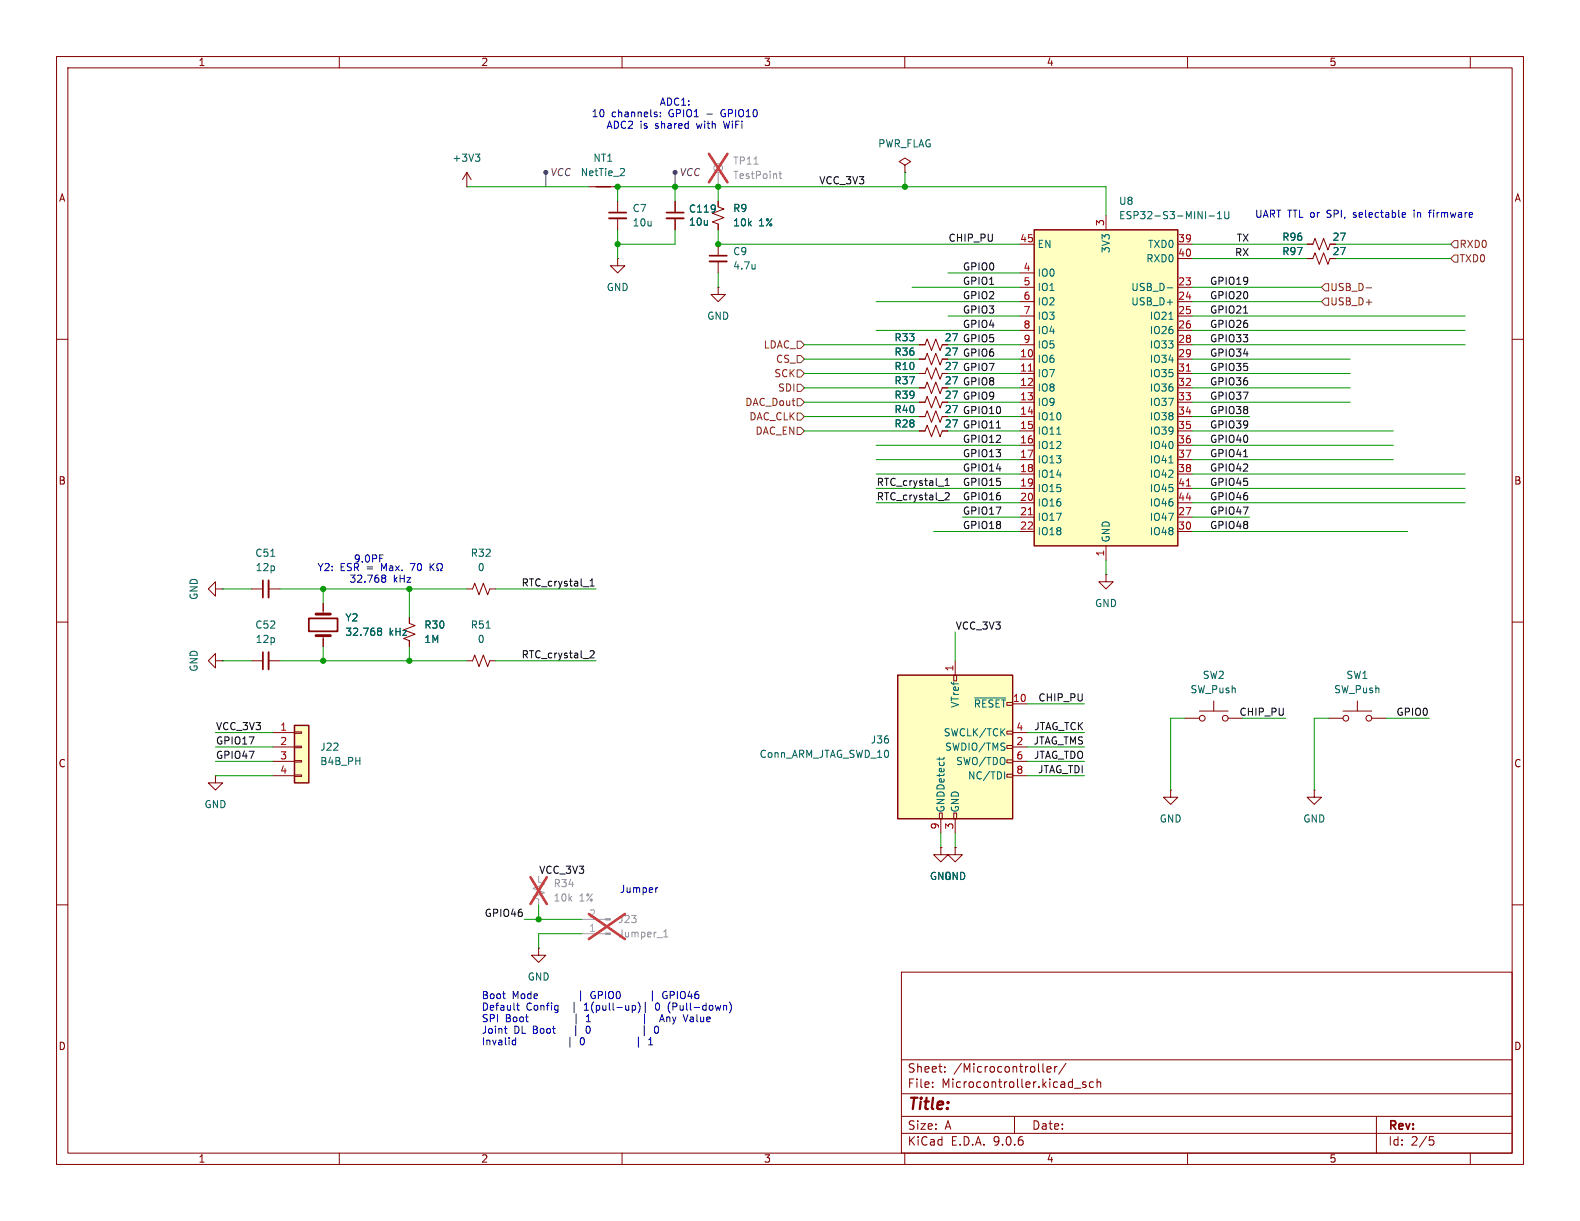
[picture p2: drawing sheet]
<svg xmlns="http://www.w3.org/2000/svg" width="279mm" height="216mm" viewBox="0 0 279 216" stroke-linecap="round" stroke-linejoin="round" font-family="sans-serif">
<g fill="none" stroke="#840000" stroke-width=".18">
<path d="M10 10h259.4v195.9h-259.4zM12 12h255.4v191.9h-255.4zM60 10v2M110 10v2M160 10v2M210 10v2M260 10v2M127 35.6v1l1 .4-2 .7 2 .8-2 .7 1 .4v1M160 29.2l1-.6-1-.7-1 .7 1 .6v1.3M160 30.5h.1M10 60h2M162.6 73.7h1l.4-1.1 .7 2.1 .8-2.1 .7 2.1 .4-1"/>
<path d="M162.6 63.5h1l.4-1 .7 2 .8-2 .7 2 .4-1M267.4 60h2M10 110h2M38.1 116.8v-1.2l-1.3 1.2 1.3 1.3v-1.3h1.3M38.1 104.1v-1.2l-1.3 1.2 1.3 1.3v-1.3h1.3M39.4 116.8h.1M39.4 104.1h.1M44.4 104.1h2.1M44.4 116.8h2.1M47.5 104.1h2M47.5 116.8h2M57.1 106.7v1.9"/>
<path d="M57.1 112.4v1.9M72.4 109.2v1l1 .4-2 .8 2 .7-2 .8 1 .4v1M82.5 104.1h1.1l.3-1 .8 2.1 .8-2.1 .7 2.1 .4-1.1h1M82.5 116.8h1.1l.3-1 .8 2.1 .8-2.1 .7 2.1 .4-1.1h1M195.6 101.6v1.3h1.2l-1.2 1.2-1.3-1.2h1.3M195.6 101.6h.1M267.4 110h2M209.5 127h2.6M212.1 125.7h5.1M214.6 124v1.7M217.2 127h2.5M166.4 149.9v1.2h1.2l-1.2 1.3-1.3-1.3h1.3"/>
<path d="M166.4 149.9h.1M168.9 149.9v1.2h1.3l-1.3 1.3-1.3-1.3h1.3M168.9 149.9h.1M10 160h2M95.2 167.6v1.3h1.3l-1.3 1.3-1.2-1.3h1.2M95.2 167.6h.1M159.4 171.9h108v32h-108zM267.4 160h2M159.4 197.4h108M159.4 193.4h108M159.4 187.4h108M164.9 192.1v.2"/>
<path d="M164.9 191.4v.1M167.1 189.4v.2M167.1 188.7v.1M179.4 197.4v3M184.4 188.1v1.3l.2 .2M185.1 189.1l.8-.2-.1-.2-.4-.1-.3 .2 .1 .7h.6M186.5 188.6v1M186.9 188.6l-.3 .1-.1 .2M188.5 188l-1.3 1.9M190 192.4h1.1M192 191.4l-.4-.1-.2 .2 .1 .2 .5 .2v.3h-.6M193.4 191.4l-.5-.1-.3 .3v.4l.2 .2h.6"/>
<path d="M194 191.4l.2-.1 .4 .1v.9M194 190.8v1.5M243.4 197.4v6.5M60 203.9v2M110 203.9v2M159.4 200.4h108M160 203.9v2M210 203.9v2M252.8 201h.7M252.9 201.6h.4l.3 .2-.2 .6-.5 .1M260 203.9v2"/>
<circle cx="212.6" cy="127" r=".51"/>
<circle cx="216.7" cy="127" r=".51"/>
</g>
<path d="M55.9 112.4h2.5M55.9 108.6h2.5" fill="none" stroke="#840000" stroke-width=".51"/>
<path d="M46.5 102.6v3.1M46.5 115.3v3.1M54.6 109.3h5.1v2.3h-5.1z" fill="none" stroke="#840000" stroke-width=".3"/>
<path d="M47.9 98.4h.7M66.9 111.6h.1M66.9 111.1h.3l.2 .1 .1 .2-.3 .2M67 111.6h.2M67 111.6l-.1 .1M67.2 111.6l.3 .3-.1 .3-.2 .1h-.3M86 111.1h.7" fill="none" stroke="#006464" stroke-width=".18"/>
<g fill="none" stroke="#a1a1a1" stroke-width=".18">
<path d="M127 30.5v2.5M95.2 154.9v1.1l1.1 .3-2.1 .8 2.1 .8-2.1 .7 1 .4v1M102.9 165.1h4.2M102.9 162.6h4.2"/>
<circle cx="127" cy="29.7" r=".76"/>
</g>
<path d="M125.4 27.2l3.2 5M128.6 27.2l-3.2 5M93.8 155.1l2.9 4.7M96.7 155.1l-2.9 4.7M104.1 161.6l6.4 4.4M110.5 161.6l-6.4 4.4" fill="none" stroke="#e12e31" stroke-width=".46"/>
<g fill="#a1a1a1" stroke="#a1a1a1" stroke-width=".18">
<path d="M107.1 165h.8v.2h-.8z"/>
<path d="M107.1 162.4h.8v.3h-.8z"/>
</g>
<path d="M133.3 29h.8M137.8 30.7h.4M137.9 30.3v1.1l.3 .2M117.4 165.7h.7M117.4 164.8l.3-.4v1.3" fill="none" stroke="#989898" stroke-width=".18"/>
<path d="M47.5 102.6v3.1M47.5 115.3v3.1" fill="none" stroke="#840000" stroke-width=".33"/>
<path d="M52.1 128.3h2.5v10.1h-2.5z" fill="#ffffc2"/>
<path d="M52.1 128.3h2.5v10.1h-2.5z" fill="none" stroke="#840000" stroke-width=".25"/>
<g fill="none" stroke="#840000" stroke-width=".18">
<path d="M231.1 45.7h1.1l.3-1 .8 2 .8-2 .7 2 .4-1M162.6 71.1h1l.4-1 .7 2 .8-2 .7 2 .4-1M162.6 76.2h1l.4-1 .7 2 .8-2 .7 2 .4-1M38.1 137.2v1.2h1.3l-1.3 1.3-1.3-1.3h1.3M38.1 137.2h.1M48.3 129.5h3.8M48.3 132.1h3.8M48.3 134.6h3.8M48.3 137.2h3.8M52.1 129.4h1.2v.3h-1.2zM52.1 132h1.2v.2h-1.2zM52.1 134.5h1.2v.2h-1.2z"/>
<path d="M52.1 137h1.2v.3h-1.2zM207 139.7v1.3h1.3l-1.3 1.2-1.3-1.2h1.3M207 139.7h.1"/>
</g>
<path d="M182.9 40.6h25.4v55.9h-25.4z" fill="#ffffc2"/>
<path d="M105.4 33h2.5M182.9 40.6h25.4v55.9h-25.4z" fill="none" stroke="#840000" stroke-width=".25"/>
<g fill="none" stroke="#840000" stroke-width=".18">
<path d="M82.5 33h.1M82.5 30.5l-.7 1.3M82.5 30.5l.8 1.3M82.5 30.5v2.5M104.1 33h5.1M109.2 35.6v2M109.2 38.6v2M119.4 35.6v2M119.4 38.6v2M195.6 38.1v2.5M109.2 45.7v1.3h1.3l-1.3 1.3-1.3-1.3h1.3M109.2 45.7h.1"/>
<path d="M127 50.8v1.3h1.3l-1.3 1.2-1.3-1.2h1.3M127 50.8h.1M127 43.2v2M127 46.2v2.1M180.3 43.2h2.6M180.3 48.3h2.6M180.3 50.8h2.6M180.3 53.3h2.6M180.3 55.9h2.6M180.3 58.4h2.6M208.3 43.2h2.5M208.3 50.8h2.5"/>
<path d="M208.3 53.3h2.5M208.3 55.9h2.5M208.3 58.4h2.5M208.3 45.7h2.5M231.1 43.2h1.1l.3-1 .8 2 .8-2 .7 2 .4-1M162.6 68.6h1l.4-1 .7 2 .8-2 .7 2 .4-1M162.6 66h1l.4-1 .7 2.1 .8-2.1 .7 2.1 .4-1.1M162.6 61h1l.4-1.1 .7 2.1 .8-2.1 .7 2.1 .4-1M180.3 61h2.6M180.3 63.5h2.6M180.3 66h2.6M180.3 68.6h2.6"/>
<path d="M180.3 71.1h2.6M180.3 73.7h2.6M180.3 76.2h2.6M180.3 78.7h2.6M208.3 61h2.5M208.3 63.5h2.5M208.3 66h2.5M208.3 68.6h2.5M208.3 71.1h2.5M208.3 73.7h2.5M208.3 76.2h2.5M208.3 78.7h2.5"/>
<path d="M180.3 81.3h2.6M180.3 83.8h2.6M180.3 86.4h2.6M180.3 88.9h2.6M180.3 91.4h2.6M180.3 94h2.6M195.6 96.5v2.6M208.3 81.3h2.5M208.3 83.8h2.5M208.3 86.4h2.5M208.3 88.9h2.5M208.3 91.4h2.5"/>
<path d="M208.3 94h2.5M232.4 139.7v1.3h1.3l-1.3 1.2-1.3-1.2h1.3M232.4 139.7h.1M234.9 127h2.6M237.5 125.7h5.1M240 124v1.7M242.6 127h2.5"/>
<circle cx="238" cy="127" r=".51"/>
<circle cx="242.1" cy="127" r=".51"/>
</g>
<path d="M181.9 65.6h.7M209.8 65.6h.7M181.9 91h.7M209.8 85.9h.7" fill="none" stroke="#a90000" stroke-width=".18"/>
<g fill="none" stroke="#006464" stroke-width=".18">
<path d="M84.1 27.2h.7l-.4 .5M84.6 27.7l.2 .3v.3l-.2 .2M110.2 29.8l.2 .2v.3l-.8 .8h.8M213.8 38.2h1M215.3 38.7h.7M215.3 37.8l.4-.4v1.3M216.6 37.4v1l.2 .3 .4-.1 .1-.2v-1M133.5 46.7v.9M133.5 47.5h.1M206.4 50.9h1M206.7 56.5h.7M186.9 76.8h.7"/>
<path d="M206.7 81.9h.7"/>
</g>
<path d="M107.7 37.6h3M117.9 37.6h3M125.5 45.2h3" fill="none" stroke="#840000" stroke-width=".3"/>
<path d="M107.7 38.6h3M117.9 38.6h3M125.5 46.2h3" fill="none" stroke="#840000" stroke-width=".33"/>
<path d="M158.7 119.4h20.4v25.4h-20.4z" fill="#ffffc2"/>
<path d="M158.7 119.4h20.4v25.4h-20.4z" fill="none" stroke="#840000" stroke-width=".25"/>
<g fill="none" stroke="#840000" stroke-width=".18">
<path d="M119.4 35.6v2M119.4 38.6v2M127 35.6v1M127 39.6v1M231.1 45.7h1.1M231.1 43.2h1.1M162.6 73.7h1M162.6 71.1h1M162.6 68.6h1M162.6 66h1M162.6 63.5h1M162.6 61h1"/>
<path d="M162.6 76.2h1M57.1 106.7v1.3M57.1 113v1.3M72.4 109.2v1M72.4 113.3v1M168.7 119.4h.5v1h-.5zM168.9 116.8v2.6M178.1 129.3h1v.5h-1zM178.1 131.8h1v.5h-1zM178.1 134.4h1v.5h-1zM178.1 136.9h1v.5h-1zM179.1 124.5h2.5"/>
<path d="M179.1 129.5h2.5M179.1 132.1h2.5M179.1 134.6h2.5M179.1 137.2h2.5M166.1 143.8h.5v1h-.5zM166.4 149.9h.1M166.4 144.8v2.5M168.7 143.8h.5v1h-.5zM168.9 149.9h.1M168.9 144.8v2.5"/>
</g>
<path d="M66.9 111.6h.1M66.9 111.1h.3l.2 .1 .1 .2-.3 .2M67 111.6h.2M67 111.6l-.1 .1M67.2 111.6l.3 .3-.1 .3-.2 .1h-.3M166.1 133.9v.5M166.9 133.9v.3M172.3 123.4h5.5M177.7 136.5v1.2" fill="none" stroke="#006464" stroke-width=".18"/>
<path d="M96.5 30.8v2.2M119.4 30.8v2.2" fill="none" stroke="#484848" stroke-width=".18"/>
<g fill="#484848" stroke="#484848" stroke-width=".18">
<circle cx="96.5" cy="30.5" r=".36"/>
<circle cx="119.4" cy="30.5" r=".36"/>
</g>
<path d="M234.3 52.7h.6v1.3h-.6l-.6-.7zM234.3 50.2h.6v1.2h-.6l-.6-.6zM241.6 50.9h1M257.2 45.1h.6v1.3h-.6l-.7-.7zM257.2 42.5h.6v1.3h-.6l-.7-.6zM141 62.9h.6l.6 .6-.6 .6h-.6zM141 73h.6l.6 .7-.6 .6h-.6zM141 70.5h.6l.6 .6-.6 .7h-.6zM141 65.4h.6l.6 .6-.6 .7h-.6zM141 67.9h.6l.6 .7-.6 .6h-.6zM141 75.6h.6l.6 .6-.6 .6h-.6zM141 60.3h.6l.6 .7-.6 .6h-.6z" fill="none" stroke="#725600" stroke-width=".18"/>
<path d="M219.9 55.4h.7M176.2 75.7h.7M167.1 87.2l.5-.1 .3 .4-.8 .9h.8M167.1 85.8h.8M167.1 84.9l.4-.3v1.2M219.9 80.8h.7M104.3 103.6h.8M104.3 102.7l.4-.3v1.2M104.3 115.2l.5-.1 .3 .3-.8 .9h.8" fill="none" stroke="#0f0f0f" stroke-width=".18"/>
<g fill="none" stroke="#009600" stroke-width=".18">
<path d="M82.5 33h21.6M109.2 35.6v-2.6h86.4v5.1M119.4 33v2.6M127 33v2.6M160 30.5v2.5M109.2 40.6v5.1M119.4 40.6v2.6h-10.2M127 40.6v2.6h53.3M127 48.3v2.5M154.9 53.3h25.4M154.9 58.4h25.4M161.3 50.8h19"/>
<path d="M167.6 55.9h12.7M167.6 48.3h12.7M210.8 43.2h20.3M210.8 55.9h48.3M210.8 50.8h22.9M210.8 53.3h22.9M210.8 58.4h48.3M210.8 45.7h20.3M236.2 43.2h20.3M236.2 45.7h20.3M142.2 68.6h20.4M142.2 71.1h20.4"/>
<path d="M142.2 66h20.4M142.2 63.5h20.4M142.2 61h20.4M142.2 76.2h20.4M142.2 73.7h20.4M154.9 78.7h25.4M167.6 68.6h12.7M167.6 71.1h12.7M167.6 66h12.7M167.6 63.5h12.7M167.6 61h12.7M167.6 76.2h12.7"/>
<path d="M167.6 73.7h12.7M210.8 68.6h28M210.8 71.1h28M210.8 66h28M210.8 63.5h28M210.8 61h48.3M210.8 76.2h35.6M210.8 78.7h35.6M210.8 73.7h10.2M154.9 86.4h25.4M154.9 88.9h25.4M154.9 81.3h25.4"/>
<path d="M154.9 83.8h25.4M165.1 94h15.2M170.2 91.4h10.1M195.6 99.1v2.5M210.8 86.4h48.3M210.8 88.9h48.3M210.8 94h38.1M210.8 81.3h35.6M210.8 83.8h48.3M210.8 91.4h10.2M39.4 104.1h5M39.4 116.8h5"/>
<path d="M49.5 104.1h33M49.5 116.8h33M57.1 104.1v2.6M57.1 114.3v2.5M72.4 104.1v5.1M72.4 114.3v2.5M87.6 104.1h17.8M87.6 116.8h17.8M168.9 111.8v5M38.1 132.1h10.2M38.1 137.2h10.2M38.1 134.6h10.2"/>
<path d="M38.1 129.5h10.2M181.6 132.1h10.2M181.6 137.2h10.2M181.6 134.6h10.2M181.6 129.5h10.2M181.6 124.5h10.2M209.5 127h-2.5v12.7M219.7 127h7.6M234.9 127h-2.5v12.7M245.1 127h7.6M166.4 147.3v2.6M168.9 147.3v2.6"/>
<path d="M92.7 162.6h10.2M95.2 160v2.6M102.9 165.1h-7.7v2.5"/>
</g>
<g fill="none" stroke="#0000c2" stroke-width=".18">
<path d="M116.1 19.8l.1 .1M116.8 19.9v.1M116.1 20.2l.1 .2-.1 .2M116.8 20.5v.1M248.1 37.6h.4l.1 .3-.6 .1M248.5 38.4h-.4M250.1 37.2v.1M250.1 37.6v.8M252.6 37.6h.5M253.1 37.2l-.3 .1v1.1M76 99.6v1.3M76.8 99.6l-.8 .8"/>
<path d="M67.6 102.2h.1M67.7 102.2h.3M67.7 102.2l-.1 .1M68 102.2l.2 .3v.3l-.2 .2-.4-.1M68.2 101.8v.2l-.2 .2M76.2 100.2l.6 .7M77.3 100.9h.3v-.2a.54 .54 0 0 1-.3-.8 .54 .54 0 0 1 .7-.2 .58 .58 0 0 1-.1 1v.2h.3M116.3 157l-.3 .1M88.9 175.7h.5M89.2 176.6h.2M91.4 177.8h.4M91.5 177.4v1l.3 .2"/>
<path d="M98.6 177.8h.1M98.7 177.8l-.1 1.1M98.7 178.6h-.1M101.9 179.3v1.8M102.7 175.2v1.8M103.3 178.6h.8M104.1 179.4v1.3M104.5 176l.1 .4 .3 .2 .4-.1v-.5h-.3M105.2 175.4h-.5l-.2 .5M112.2 177.8l.2 .2v.4l-.2 .2M112.8 177.2a1.46 1.46 0 0 1 0 1.9M114 179.3v1.8"/>
<path d="M114.1 177.2v1.8M115.4 175.2v1.8M116.1 177.4l-.2 .4 .2 .8M117.1 179.4l-.5 1.3M118 179.9h.4l.1 .8M118.2 177.7v.9l.3 .5M118.5 177.2l-.2 .2M118.5 176l.6-.1 .1-.2v-.3l-.7-.1v1.3M118.9 179.8l.3 .9M119.5 179.8l-.3 .9M124.4 179.8v.9M128.3 177.8l.2 .2v.6"/>
<path d="M129 177.2a1.46 1.46 0 0 1 0 1.9M89.2 181.9h.5M89.4 182.5l.3 .2M90.7 184.7h.5M90.7 184h.5M91.2 183.5v1.3M100.8 183.4v1.8M101.8 181.3v1.8M102.8 183.5h.1a.68 .68 0 0 1 .4 .6 .68 .68 0 0 1-.4 .7l-.1-.1M103.7 180.7h.7M104.1 181.4a.68 .68 0 0 0-.5 .7 .68 .68 0 0 0 .5 .6M112.9 183.4v1.8"/>
<path d="M113.9 181.3v1.8M114.7 184.8h.7M114.7 183.9l.4-.4v1.3M115.9 181.6l-.2 .3 .2 .7M119.2 180.7l-.3 .4M124.4 180.5l-.1 .2"/>
</g>
<g fill="#009600" stroke="#009600" stroke-width=".18">
<circle cx="57.1" cy="116.8" r=".46"/>
<circle cx="95.2" cy="162.6" r=".46"/>
<circle cx="72.4" cy="116.8" r=".46"/>
<circle cx="160" cy="33" r=".46"/>
<circle cx="127" cy="33" r=".46"/>
<circle cx="127" cy="43.2" r=".46"/>
<circle cx="109.2" cy="43.2" r=".46"/>
<circle cx="72.4" cy="104.1" r=".46"/>
<circle cx="57.1" cy="104.1" r=".46"/>
<circle cx="109.2" cy="33" r=".46"/>
<circle cx="119.4" cy="33" r=".46"/>
</g>
<text font-size="2.8" fill="#840000" x="160.4" y="196.8">Title:</text>
<g font-size="2.1" fill="#840000">
<text x="160.4" y="189.9">Sheet:</text>
<text x="168.6" y="189.9">/Microcontroller/</text>
<text x="160.4" y="192.6">File:</text>
<text x="166.5" y="192.6">Microcontroller.kicad_sch</text>
<text x="160.4" y="202.8">KiCad</text>
<text x="160.4" y="200">Size:</text>
<text x="167.1" y="200">A</text>
<text x="168.1" y="202.8">E.D.A.</text>
<text x="175.7" y="202.8">9.0.6</text>
<text x="182.4" y="200">Date:</text>
<text x="245.4" y="200.2">Rev:</text>
<text x="245.4" y="202.8">Id:</text>
<text x="249.5" y="202.8">2/5</text>
</g>
<g font-size="1.8" fill="#840000">
<text x="35" y="11.9">1</text>
<text x="85" y="11.9">2</text>
<text x="135" y="11.9">3</text>
<text x="185" y="11.9">4</text>
<text x="235" y="11.9">5</text>
<text x="10.3" y="35.9">A</text>
<text x="267.7" y="35.9">A</text>
<text x="235.5" y="45.3">27</text>
<text x="235.5" y="42.8">27</text>
<text x="167" y="63.1">27</text>
<text x="167" y="65.6">27</text>
<text x="167" y="60.6">27</text>
<text x="167" y="70.7">27</text>
<text x="167" y="68.2">27</text>
<text x="167" y="73.3">27</text>
<text x="167" y="75.8">27</text>
<text x="10.3" y="85.9">B</text>
<text x="267.7" y="85.9">B</text>
<text x="10.3" y="135.9">C</text>
<text x="267.7" y="135.9">C</text>
<text x="10.3" y="185.9">D</text>
<text x="267.7" y="185.9">D</text>
<text x="35" y="205.8">1</text>
<text x="85" y="205.8">2</text>
<text x="135" y="205.8">3</text>
<text x="185" y="205.8">4</text>
<text x="235" y="205.8">5</text>
</g>
<g font-size="1.8" fill="#0000c2">
<text x="104.5" y="20.9">10</text>
<text x="107.2" y="23">ADC2</text>
<text x="108.1" y="20.9">channels:</text>
<text x="113.2" y="23">is</text>
<text x="116" y="23">shared</text>
<text x="116.6" y="18.9">ADC1:</text>
<text x="118.4" y="20.9">GPIO1</text>
<text x="123.5" y="23">with</text>
<text x="125.2" y="20.9">-</text>
<text x="128" y="20.9">GPIO10</text>
<text x="128.5" y="23">WiFi</text>
<text x="221.8" y="38.7">UART TTL or</text>
<text x="234.9" y="38.7">SPI,</text>
<text x="239.8" y="38.7">selectable</text>
<text x="250.7" y="38.7">in</text>
<text x="253.6" y="38.7">firmware</text>
<text x="56.1" y="101.2">Y2:</text>
<text x="60.1" y="101.2">ESR =</text>
<text x="62.7" y="99.7">9.0PF</text>
<text x="67.7" y="101.2">Max.</text>
<text x="73.1" y="101.2">70</text>
<text x="61.7" y="103.2">32.768</text>
<text x="69.5" y="103.2">kHz</text>
<text x="109.5" y="158.1">Jumper</text>
<text x="85.1" y="176.9">Boot</text>
<text x="85.1" y="178.9">Default</text>
<text x="90.6" y="176.9">Mode</text>
<text x="93" y="178.9">Config</text>
<text x="101.4" y="178.9">|</text>
<text x="103.6" y="176.9">|</text>
<text x="103.8" y="178.9">1(pull-up)|</text>
<text x="106" y="176.9">GPIO0</text>
<text x="116.6" y="178.9">0</text>
<text x="117.5" y="176.9">|</text>
<text x="119" y="178.9">(Pull-down)</text>
<text x="119.9" y="176.9">GPIO46</text>
<text x="85.1" y="181">SPI</text>
<text x="85.1" y="183">Joint</text>
<text x="85.1" y="185">Invalid</text>
<text x="89.3" y="181">Boot</text>
<text x="90.9" y="183">DL Boot</text>
<text x="101.9" y="185">|</text>
<text x="104.5" y="183">0</text>
<text x="116.3" y="183">|</text>
<text x="117.1" y="181">|</text>
<text x="120.7" y="181">Any</text>
<text x="125.1" y="181">Value</text>
</g>
<g font-size="1.8" fill="#006464">
<text x="79.9" y="28.8">+3V3</text>
<text x="104.8" y="28.8">NT1</text>
<text x="155.2" y="26.3">PWR_FLAG</text>
<text x="102.6" y="31.3">NetTie_2</text>
<text x="111.8" y="37.7">C7</text>
<text x="111.8" y="40.2">10u</text>
<text x="121.7" y="37.8">C119</text>
<text x="121.7" y="40.1">10u</text>
<text x="129.5" y="37.7">R9</text>
<text x="129.5" y="40.2">10k</text>
<text x="134.2" y="40.2">1%</text>
<text x="197.8" y="36.4">U8</text>
<text x="197.8" y="39">ESP32-S3-MINI-1U</text>
<text x="129.5" y="45.3">C9</text>
<text x="129.5" y="47.9">4.7u</text>
<text x="183.4" y="44">EN</text>
<text x="196.4" y="44.9" transform="rotate(-90 196.4 44.9)">3V3</text>
<text x="202.6" y="46.6">RXD0</text>
<text x="202.9" y="44">TXD0</text>
<text x="226.7" y="45.3">R97</text>
<text x="226.7" y="42.8">R96</text>
<text x="107.2" y="51.7">GND</text>
<text x="183.4" y="49.1">IO0</text>
<text x="183.4" y="51.7">IO1</text>
<text x="199.9" y="51.7">USB_D-</text>
<text x="125" y="56.7">GND</text>
<text x="183.4" y="54.2">IO2</text>
<text x="183.4" y="56.7">IO3</text>
<text x="183.4" y="59.3">IO4</text>
<text x="199.9" y="54.2">USB_D+</text>
<text x="203.2" y="56.7">IO21</text>
<text x="203.2" y="59.3">IO26</text>
<text x="158.1" y="63.1">R36</text>
<text x="158.1" y="65.6">R10</text>
<text x="158.1" y="60.6">R33</text>
<text x="183.4" y="61.8">IO5</text>
<text x="183.4" y="64.4">IO6</text>
<text x="203.2" y="61.8">IO33</text>
<text x="203.2" y="64.4">IO34</text>
<text x="158.1" y="70.7">R39</text>
<text x="158.1" y="68.2">R37</text>
<text x="183.4" y="66.9">IO7</text>
<text x="183.4" y="69.4">IO8</text>
<text x="183.4" y="72">IO9</text>
<text x="203.2" y="66.9">IO35</text>
<text x="203.2" y="69.4">IO36</text>
<text x="203.2" y="72">IO37</text>
<text x="158.1" y="73.3">R40</text>
<text x="158.1" y="75.8">R28</text>
<text x="183.4" y="74.5">IO10</text>
<text x="183.4" y="77.1">IO11</text>
<text x="203.2" y="74.5">IO38</text>
<text x="203.2" y="77.1">IO39</text>
<text x="183.4" y="79.6">IO12</text>
<text x="183.4" y="82.1">IO13</text>
<text x="203.2" y="79.6">IO40</text>
<text x="203.2" y="82.1">IO41</text>
<text x="183.4" y="84.7">IO14</text>
<text x="183.4" y="87.2">IO15</text>
<text x="183.4" y="89.8">IO16</text>
<text x="203.2" y="84.7">IO42</text>
<text x="203.2" y="87.2">IO45</text>
<text x="203.2" y="89.8">IO46</text>
<text x="183.4" y="92.3">IO17</text>
<text x="183.4" y="94.8">IO18</text>
<text x="203.2" y="92.3">IO47</text>
<text x="203.2" y="94.8">IO48</text>
<text x="45.1" y="98.7">C51</text>
<text x="45.1" y="101.2">12p</text>
<text x="83.1" y="98.7">R32</text>
<text x="84.4" y="101.2">0</text>
<text x="196.4" y="96" transform="rotate(-90 196.4 96)">GND</text>
<text x="35.2" y="106.2" transform="rotate(-90 35.2 106.2)">GND</text>
<text x="193.5" y="107.5">GND</text>
<text x="45.1" y="111.4">C52</text>
<text x="45.1" y="113.9">12p</text>
<text x="61" y="110.1">Y2</text>
<text x="61" y="112.6">32.768</text>
<text x="68.8" y="112.6">kHz</text>
<text x="74.9" y="113.9">1M</text>
<text x="74.9" y="111.4">R30</text>
<text x="83.1" y="111.4">R51</text>
<text x="84.4" y="113.9">0</text>
<text x="35.2" y="118.9" transform="rotate(-90 35.2 118.9)">GND</text>
<text x="169.8" y="125.3" transform="rotate(-90 169.8 125.3)">VTref</text>
<text x="172.1" y="125.3">~{RESET}</text>
<text x="210.4" y="122.8">SW_Push</text>
<text x="212.6" y="120.2">SW2</text>
<text x="235.8" y="122.8">SW_Push</text>
<text x="238" y="120.2">SW1</text>
<text x="153.9" y="131.7">J36</text>
<text x="166.8" y="130.4">SWCLK/TCK</text>
<text x="56.5" y="132.9">J22</text>
<text x="56.5" y="135.5">B4B_PH</text>
<text x="134.2" y="134.2">Conn_ARM_JTAG_SWD_10</text>
<text x="167" y="132.9">SWDIO/TMS</text>
<text x="169" y="135.5">SWO/TDO</text>
<text x="36.1" y="143.1">GND</text>
<text x="167.2" y="143.8" transform="rotate(-90 167.2 143.8)">GNDDetect</text>
<text x="169.8" y="143.8" transform="rotate(-90 169.8 143.8)">GND</text>
<text x="171.1" y="138">NC/TDI</text>
<text x="205" y="145.6">GND</text>
<text x="230.4" y="145.6">GND</text>
<text x="164.3" y="155.8">GND</text>
<text x="166.9" y="155.8">GND</text>
<text x="93.2" y="173.6">GND</text>
</g>
<g font-size="1.8" fill="#989898">
<text x="129.5" y="29.3">TP11</text>
<text x="129.5" y="31.9">TestPoint</text>
<text x="97.8" y="157.1">R34</text>
<text x="97.8" y="159.6">10k</text>
<text x="102.4" y="159.6">1%</text>
<text x="109.2" y="163.4">J23</text>
<text x="109.2" y="166">Jumper_1</text>
</g>
<g font-size="1.8" fill="#840084">
<text x="97.2" y="31.3">VCC</text>
<text x="120.1" y="31.3">VCC</text>
</g>
<g font-size="1.8" fill="#0f0f0f">
<text x="144.8" y="32.7">VCC_3V3</text>
<text x="167.6" y="42.8">CHIP_PU</text>
<text x="170.2" y="47.9">GPIO0</text>
<text x="218.3" y="45.4">RX</text>
<text x="218.6" y="42.8">TX</text>
<text x="170.2" y="50.5">GPIO1</text>
<text x="170.2" y="53">GPIO2</text>
<text x="213.9" y="50.5">GPIO19</text>
<text x="213.9" y="53">GPIO20</text>
<text x="170.2" y="55.5">GPIO3</text>
<text x="170.2" y="58.1">GPIO4</text>
<text x="213.9" y="58.1">GPIO26</text>
<text x="213.9" y="55.5">GPIO21</text>
<text x="170.2" y="60.6">GPIO5</text>
<text x="170.2" y="65.7">GPIO7</text>
<text x="170.2" y="63.2">GPIO6</text>
<text x="213.9" y="60.6">GPIO33</text>
<text x="213.9" y="63.2">GPIO34</text>
<text x="213.9" y="65.7">GPIO35</text>
<text x="170.2" y="68.2">GPIO8</text>
<text x="170.2" y="70.8">GPIO9</text>
<text x="213.9" y="68.2">GPIO36</text>
<text x="213.9" y="70.8">GPIO37</text>
<text x="170.2" y="75.9">GPIO11</text>
<text x="170.2" y="73.3">GPIO10</text>
<text x="213.9" y="75.9">GPIO39</text>
<text x="213.9" y="73.3">GPIO38</text>
<text x="170.2" y="80.9">GPIO13</text>
<text x="170.2" y="78.4">GPIO12</text>
<text x="170.2" y="83.5">GPIO14</text>
<text x="213.9" y="83.5">GPIO42</text>
<text x="213.9" y="78.4">GPIO40</text>
<text x="213.9" y="80.9">GPIO41</text>
<text x="154.9" y="88.6">RTC_crystal_2</text>
<text x="154.9" y="86">RTC_crystal_1</text>
<text x="170.2" y="88.6">GPIO16</text>
<text x="170.2" y="86">GPIO15</text>
<text x="213.9" y="88.6">GPIO46</text>
<text x="213.9" y="86">GPIO45</text>
<text x="170.2" y="91.1">GPIO17</text>
<text x="170.2" y="93.6">GPIO18</text>
<text x="213.9" y="93.6">GPIO48</text>
<text x="213.9" y="91.1">GPIO47</text>
<text x="92.1" y="103.8">RTC_crystal_1</text>
<text x="168.9" y="111.4">VCC_3V3</text>
<text x="92.1" y="116.5">RTC_crystal_2</text>
<text x="183.5" y="124.1">CHIP_PU</text>
<text x="38.1" y="131.7">GPIO17</text>
<text x="38.1" y="129.2">VCC_3V3</text>
<text x="182.7" y="131.7">JTAG_TMS</text>
<text x="182.8" y="129.2">JTAG_TCK</text>
<text x="219.1" y="126.7">CHIP_PU</text>
<text x="246.8" y="126.7">GPIO0</text>
<text x="38.1" y="134.3">GPIO47</text>
<text x="182.7" y="134.3">JTAG_TDO</text>
<text x="183.5" y="136.8">JTAG_TDI</text>
<text x="95.2" y="154.6">VCC_3V3</text>
<text x="85.6" y="162.2">GPIO46</text>
</g>
<g font-size="1.8" fill="#a90000">
<text x="195.3" y="40.1" transform="rotate(-90 195.3 40.1)">3</text>
<text x="180.3" y="42.9">45</text>
<text x="208.2" y="42.9">39</text>
<text x="208.2" y="45.5">40</text>
<text x="180.9" y="48">4</text>
<text x="180.9" y="50.5">5</text>
<text x="180.9" y="53.1">6</text>
<text x="208.2" y="50.5">23</text>
<text x="208.2" y="53.1">24</text>
<text x="180.9" y="55.6">7</text>
<text x="180.9" y="58.2">8</text>
<text x="208.2" y="55.6">25</text>
<text x="208.2" y="58.2">26</text>
<text x="180.3" y="63.2">10</text>
<text x="180.3" y="65.8">11</text>
<text x="180.9" y="60.7">9</text>
<text x="208.2" y="60.7">28</text>
<text x="208.2" y="63.2">29</text>
<text x="208.2" y="65.8">31</text>
<text x="180.3" y="68.3">12</text>
<text x="180.3" y="70.9">13</text>
<text x="208.2" y="68.3">32</text>
<text x="208.2" y="70.9">33</text>
<text x="180.3" y="73.4">14</text>
<text x="180.3" y="75.9">15</text>
<text x="208.2" y="73.4">34</text>
<text x="208.2" y="75.9">35</text>
<text x="180.3" y="78.5">16</text>
<text x="180.3" y="81">17</text>
<text x="180.3" y="83.6">18</text>
<text x="208.2" y="78.5">36</text>
<text x="208.2" y="81">37</text>
<text x="208.2" y="83.6">38</text>
<text x="180.3" y="86.1">19</text>
<text x="180.3" y="88.6">20</text>
<text x="208.2" y="86.1">41</text>
<text x="208.2" y="88.6">44</text>
<text x="180.3" y="91.2">21</text>
<text x="180.3" y="93.7">22</text>
<text x="208.2" y="91.2">27</text>
<text x="208.2" y="93.7">30</text>
<text x="195.3" y="98.5" transform="rotate(-90 195.3 98.5)">1</text>
<text x="168.7" y="118.8" transform="rotate(-90 168.7 118.8)">1</text>
<text x="179" y="124.2">10</text>
<text x="49.5" y="129.3">1</text>
<text x="49.5" y="131.8">2</text>
<text x="179.6" y="129.3">4</text>
<text x="179.6" y="131.8">2</text>
<text x="49.5" y="134.4">3</text>
<text x="49.5" y="136.9">4</text>
<text x="179.6" y="134.4">6</text>
<text x="179.6" y="136.9">8</text>
<text x="166.1" y="146.8" transform="rotate(-90 166.1 146.8)">9</text>
<text x="168.7" y="146.8" transform="rotate(-90 168.7 146.8)">3</text>
</g>
<g font-size="1.8" fill="#725600">
<text x="258" y="46.6">TXD0</text>
<text x="258" y="44">RXD0</text>
<text x="235.1" y="51.7">USB_D-</text>
<text x="235.1" y="54.2">USB_D+</text>
<text x="135" y="61.8">LDAC_</text>
<text x="137.1" y="64.4">CS_</text>
<text x="131.7" y="72">DAC_Dout</text>
<text x="136.8" y="66.9">SCK</text>
<text x="137.5" y="69.4">SDI</text>
<text x="132.4" y="74.5">DAC_CLK</text>
<text x="133.5" y="77.1">DAC_EN</text>
</g>
<g font-size="1.8" fill="#aaa">
<text x="104.1" y="164.8">1</text>
<text x="104.1" y="162.3">2</text>
</g>
</svg>
